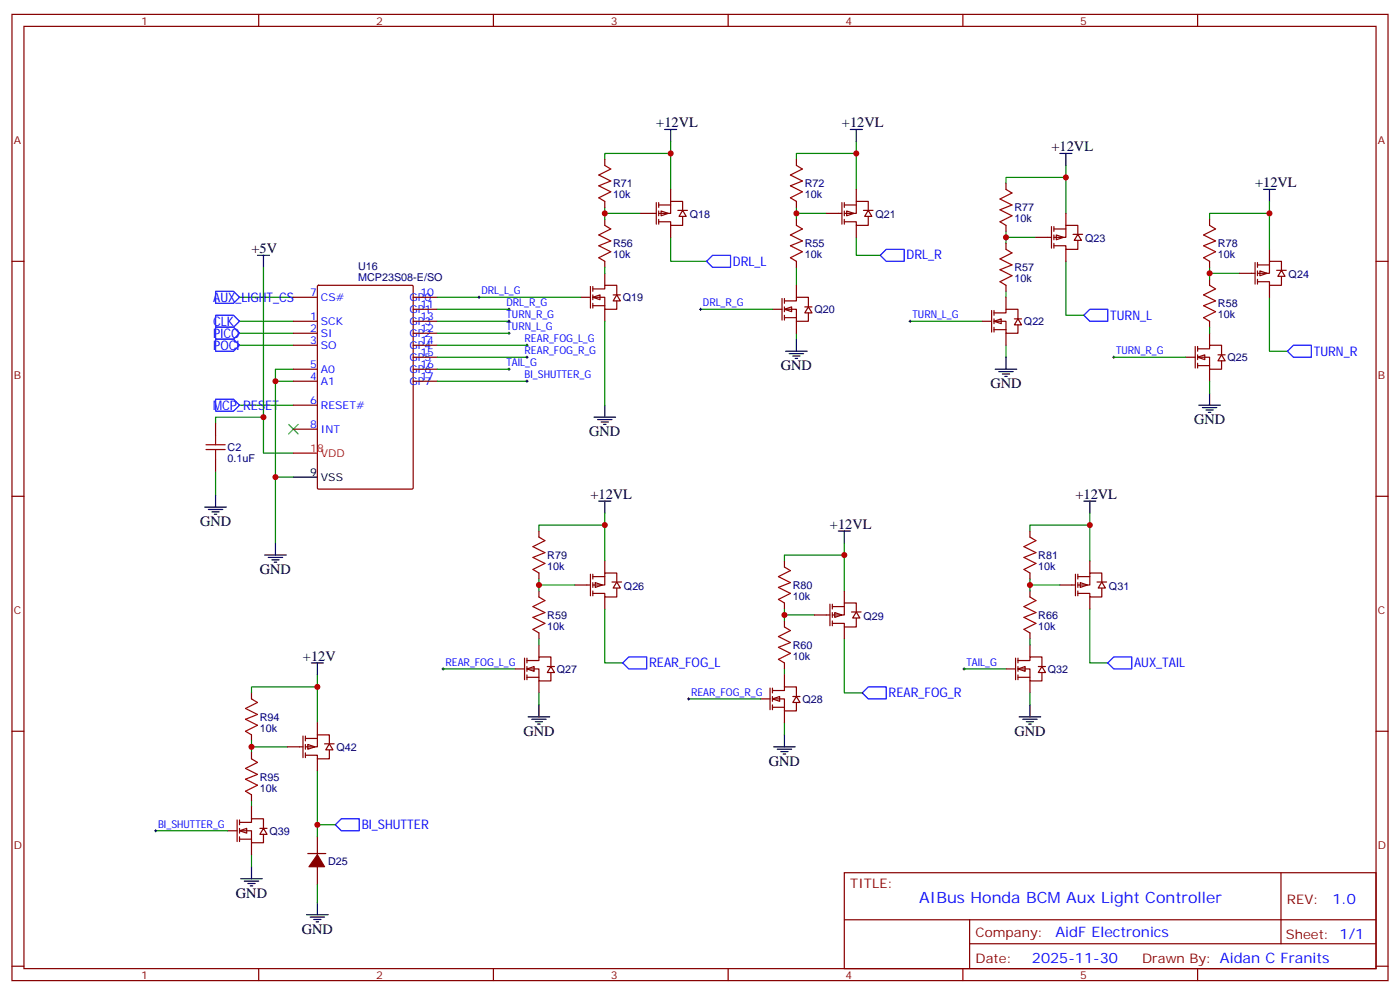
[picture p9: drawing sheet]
<svg xmlns="http://www.w3.org/2000/svg" width="412mm" height="293mm" viewBox="0 0 412 293" stroke-linecap="round" stroke-linejoin="round" font-family="sans-serif">
<g fill="none" stroke="#870000" stroke-width=".35">
<path d="M3.5 4.2h405.4v284.4h-405.4zM7.1 7.8h398.2v277.2h-398.2zM76.2 4.2v3.6M145.3 4.2v3.6M214.5 4.2v3.6M283.6 4.2v3.6M352.8 4.2v3.6M3.5 76.9h3.6M405.3 76.9h3.6M86.4 87.5h7.1M86.4 98.1h7.1M86.4 94.5h7.1"/>
<path d="M93.5 84.1l.3-.1h27.6l.3 .1v59.5l-.2 .3h-27.7l-.3-.2zM121.7 87.5h7.1M121.7 91h7.1M121.7 98.1h7.1M121.7 94.5h7.1M86.4 101.6h7.1M86.4 112.2h7.1M86.4 108.7h7.1M86.4 119.2h7.1M121.7 101.6h7.1M121.7 112.2h7.1M121.7 108.7h7.1"/>
<path d="M121.7 105.1h7.1M63.5 124.5v3.6M63.5 135.1v3.5M86.4 126.3h7.1M3.5 146.1h3.6M405.3 146.1h3.6M3.5 215.2h3.6M405.3 215.2h3.6M248.7 256.8h156.6v28.2h-156.6zM377.3 256.8v20.9M248.7 270.7h156.5M285.6 277.7h119.6"/>
<path d="M285.6 270.7v14.1M3.5 284.3h3.6M76.2 285v3.6M145.3 285v3.6M214.5 285v3.6M283.6 285v3.6M352.8 285v3.6M405.3 284.3h3.6"/>
</g>
<path d="M197.6 41.6v14.1M77.6 78.7v54.6h8.8M70.6 98.1h15.8M70.6 94.5h15.8M70.6 87.5h15.8M70.6 101.6h15.8M70.6 119.2h15.8M81.1 112.2h5.3M86.4 108.7h-5.3v31.7M63.5 138.6v7.1M77.6 122.8h-14.1v1.7M86.4 140.4h-5.3v19.4" fill="none" stroke="#008700" stroke-width=".35"/>
<path d="M63.5 96.3h5.3l1.8 1.8-1.8 1.7h-5.3zM63.5 92.8h5.3l1.8 1.7-1.8 1.8h-5.3zM63.5 99.8h5.3l1.8 1.8-1.8 1.8h-5.3zM63.5 85.7h5.3l1.8 1.8-1.8 1.8h-5.3zM63.5 117.5h5.3l1.8 1.7-1.8 1.8h-5.3z" fill="none" stroke="#00f" stroke-width=".35"/>
<path d="M85 124.9l2.8 2.8M87.8 124.9l-2.8 2.8" fill="none" stroke="#3c3" stroke-width=".35"/>
<g fill="none" stroke="#000" stroke-width=".35">
<path d="M195.8 38.1h3.5M197.6 38.1v3.5M75.8 75.1h3.6M77.6 75.1v3.6M60.3 149.2h6.4M61.4 149.9h4.2M62.4 150.6h2.2M63.1 151.3h.8M63.5 145.7v3.5M81.1 159.8v3.5M86.4 140.4h7.1M78 163.3h6.3"/>
<path d="M79 164h4.3M80.1 164.7h2.1M80.8 165.5h.7"/>
</g>
<path d="M60.7 132.3h5.6M60.7 130.9h5.6M63.5 128.1v2.8M63.5 132.3v2.8" fill="none" stroke="#a10000" stroke-width=".35"/>
<path d="M86.4 133.3h7.1" fill="none" stroke="#f00" stroke-width=".35"/>
<path d="M174.6 87.5l2.1-.7v1.4z" fill="#fff" stroke="#870000" stroke-width=".35"/>
<g fill="none" stroke="#870000" stroke-width=".35">
<path d="M178.2 64.6v1.7M178.2 76.9v1.8M234.6 64.6v1.7M234.6 76.9v1.8M171.1 87.5h2.8M173.9 84.3v6.4M174.6 85h3.6v-1h3.5v2.8M174.6 87.5h3.6v3.5h3.5v-2.5M174.6 90h3.6M174.6 84.3v1.4M174.6 86.8v1.4M174.6 89.3v1.4"/>
<path d="M178.2 80.4v3.6M178.2 91v3.5M180.6 86.8h2.1M181.7 86.8l1 1.7h-2.1z"/>
</g>
<g fill="none" stroke="#008700" stroke-width=".35">
<path d="M197.6 45.2h-19.4v1.7M252.2 45.2h-17.6v1.7M178.2 61v3.6M178.2 78.7v1.7M178.2 62.8h10.5M197.6 69.8v7.1h10.5M234.6 62.8h8.8M234.6 61v3.6M234.6 78.7v5.3M252.2 69.8v5.3h7.1M128.8 87.5h42.3M178.2 94.5v24.7"/>
<path d="M234.6 98.1v1.7"/>
</g>
<path d="M234.6 99.8v3.6M178.2 119.2v3.6M231.4 103.4h6.4M232.5 104.1h4.2M233.5 104.8h2.2M234.2 105.5h.7M175 122.8h6.3M176 123.5h4.3M177.1 124.2h2.1M177.8 124.9h.7" fill="none" stroke="#000" stroke-width=".35"/>
<path d="M178.2 66.3l1.7 1.1-3.5 1.7 3.5 1.8-3.5 1.4 3.5 1.8-3.5 1.7 1.8 1.1M234.6 66.3l1.8 1.1-3.6 1.7 3.6 1.8-3.6 1.4 3.6 1.8-3.6 1.7 1.8 1.1" fill="none" stroke="#a10000" stroke-width=".35"/>
<path d="M208.1 76.9l1.8-1.8h5.3v3.6h-5.3zM259.3 75.1l1.8-1.7h5.2v3.5h-5.2z" fill="none" stroke="#00f" stroke-width=".35"/>
<path d="M140.8 87.5h.7M141.1 87.1v.7" fill="none" stroke="#000" stroke-width=".29"/>
<path d="M231.1 91l2.1-.7v1.4z" fill="#fff" stroke="#870000" stroke-width=".35"/>
<g fill="none" stroke="#870000" stroke-width=".35">
<path d="M296.3 71.6v1.8M227.5 91h2.9M230.4 87.8v6.4M231.1 88.5h3.5v-1h3.5v2.8M231.1 91h3.5v3.5h3.5v-2.4M231.1 93.5h3.5M231.1 87.8v1.5M231.1 90.3v1.4M231.1 92.8v1.4M234.6 84v3.5M234.6 94.5v3.6M237.1 90.3h2.1"/>
<path d="M238.1 90.3l1.1 1.8h-2.1zM296.3 84v1.7"/>
</g>
<path d="M252.2 41.6v14.1M314 52.2h-17.7v1.8M296.3 69.8h8.9M296.3 68.1v3.5M314 76.9v15.9h5.3M296.3 85.7v1.8M296.3 101.6v3.5" fill="none" stroke="#008700" stroke-width=".35"/>
<path d="M250.5 38.1h3.5M252.2 38.1v3.5M293.2 108.7h6.3M294.2 109.4h4.2M295.3 110.1h2.1M296 110.8h.7M296.3 105.1v3.6" fill="none" stroke="#000" stroke-width=".35"/>
<path d="M149.6 91h.7M149.9 90.7v.7" fill="none" stroke="#000" stroke-width=".29"/>
<path d="M319.3 92.8l1.7-1.8h5.3v3.5h-5.3z" fill="none" stroke="#00f" stroke-width=".35"/>
<path d="M296.3 73.4l1.8 1-3.5 1.8 3.5 1.8-3.5 1.4 3.5 1.7-3.5 1.8 1.7 1.1" fill="none" stroke="#a10000" stroke-width=".35"/>
<path d="M292.8 94.5l2.1-.7v1.4z" fill="#fff" stroke="#870000" stroke-width=".35"/>
<path d="M289.3 94.5h2.8M292.1 91.4v6.3M292.8 92.1h3.5v-1.1h3.6v2.8M292.8 94.5h3.5v3.6h3.6v-2.5M292.8 97h3.5M292.8 91.4v1.4M292.8 93.8v1.4M292.8 96.3v1.4M296.3 87.5v3.5M296.3 98.1v3.5M298.8 93.8h2.1M299.9 93.8l1 1.8h-2.1z" fill="none" stroke="#870000" stroke-width=".35"/>
<path d="M314 48.7v14.1" fill="none" stroke="#008700" stroke-width=".35"/>
<path d="M312.2 45.2h3.5M314 45.2v3.5M372.2 55.7h3.5M373.9 55.7v3.6" fill="none" stroke="#000" stroke-width=".35"/>
<path d="M149.6 98.1h.7M149.9 97.7v.7" fill="none" stroke="#000" stroke-width=".29"/>
<path d="M352.8 105.1l2.1-.7v1.4z" fill="#fff" stroke="#870000" stroke-width=".35"/>
<g fill="none" stroke="#870000" stroke-width=".35">
<path d="M193.3 59.6v6.4M194 59.6v1.4M197.6 55.7v3.6M188.7 62.8h4.6M194 60.3h3.6M194 62.1v1.4M194 64.6v1.4M194.7 62.1l2.1 .7-2.1 .7zM197.6 66.3v3.5M201.1 63.5v2.8h-3.5v-1h-3.6M201.1 61.7v-2.4h-3.5v3.5h-3.6M356.3 82.2v1.8"/>
<path d="M356.3 94.5v1.8M356.3 98.1v3.5M349.2 105.1h2.9M352.1 102v6.3M352.8 102.7h3.5v-1.1h3.5v2.8M352.8 105.1h3.5v3.6h3.5v-2.5M352.8 107.6h3.5M352.8 102v1.4M352.8 104.4v1.4M352.8 106.9v1.4M356.3 108.7v3.5M358.8 104.4h2.1"/>
<path d="M359.8 104.4l1.1 1.8h-2.1z"/>
</g>
<path d="M356.3 78.7v3.5M373.9 62.8h-17.6v1.8M128.8 98.1h21.1M128.8 94.5h21.1M128.8 91h21.1M206.4 91h21.1M268.1 94.5h21.2M356.3 96.3v1.8M356.3 80.4h8.8M373.9 87.5v15.9h5.3M328.1 105.1h21.1M356.3 112.2v3.5" fill="none" stroke="#008700" stroke-width=".35"/>
<path d="M353.1 119.2h6.4M354.2 119.9h4.2M356.3 115.7v3.5M355.2 120.7h2.2M356 121.4h.7" fill="none" stroke="#000" stroke-width=".35"/>
<path d="M356.3 84l1.8 1-3.6 1.8 3.6 1.7-3.6 1.5 3.6 1.7-3.6 1.8 1.8 1" fill="none" stroke="#a10000" stroke-width=".35"/>
<path d="M381 101.6h5.3v3.5h-5.3l-1.8-1.7z" fill="none" stroke="#00f" stroke-width=".35"/>
<path d="M149.6 94.5h.7M149.9 94.2v.7M206 91h.7M206.4 90.7v.7M267.8 94.5h.7M268.1 94.2v.7M327.7 105.1h.7M328.1 104.8v.7" fill="none" stroke="#000" stroke-width=".29"/>
<path d="M201.1 61.9l1 1.8h-2.1z" fill="#fff" stroke="#870000" stroke-width=".35"/>
<path d="M248 59.6v6.4M248.7 59.6v1.4M252.2 55.7v3.6M199.7 61.9h2.8M243.4 62.8h4.6M248.7 60.3h3.5M248.7 62.1v1.4M248.7 64.6v1.4M249.4 62.1l2.1 .7-2.1 .7zM252.2 66.3v3.5M255.8 63.5v2.8h-3.6v-1h-3.5M255.8 61.7v-2.4h-3.6v3.5h-3.5" fill="none" stroke="#870000" stroke-width=".35"/>
<path d="M255.8 61.9l1 1.8h-2.1z" fill="#fff" stroke="#870000" stroke-width=".35"/>
<path d="M254.4 61.9h2.8M369.7 77.3v6.3M370.4 78h3.5M370.4 77.3v1.4M370.4 79.7v1.4M371.1 79.7l2.1 .7-2.1 .7zM373.9 73.4v3.5M377.5 79.4v-2.5h-3.6v3.5h-3.5M365.1 80.4h4.6M370.4 82.2v1.4M373.9 84v3.5M377.5 81.1v2.9h-3.6v-1.1h-3.5" fill="none" stroke="#870000" stroke-width=".35"/>
<path d="M377.5 79.6l1 1.7h-2.1z" fill="#fff" stroke="#870000" stroke-width=".35"/>
<path d="M305.2 69.8h4.5M309.7 66.7v6.3M310.4 67.4h3.6M310.4 66.7v1.4M310.4 69.1v1.5M310.4 71.6v1.4M311.1 69.1l2.2 .7-2.2 .8zM314 62.8v3.5M314 73.4v3.5M317.5 70.6v2.8h-3.5v-1.1h-3.6M317.5 68.8v-2.5h-3.5v3.5h-3.6M376.1 79.6h2.8" fill="none" stroke="#870000" stroke-width=".35"/>
<path d="M317.5 69l1.1 1.7h-2.2z" fill="#fff" stroke="#870000" stroke-width=".35"/>
<path d="M316.1 69h2.8M169.3 172.2h4.6M173.9 169v6.3M174.6 169.7h3.6M174.6 169v1.4M174.6 171.4v1.5M174.6 173.9v1.4M175.3 171.4l2.1 .8-2.1 .7zM178.2 165.1v3.5M178.2 175.7v3.5M181.7 172.9v2.8h-3.5v-1.1h-3.6M181.7 171.1v-2.5h-3.5v3.6h-3.6" fill="none" stroke="#870000" stroke-width=".35"/>
<path d="M154.9 101.6h.7M154.9 105.1h.7M155.2 101.2v.8M155.2 104.8v.7" fill="none" stroke="#000" stroke-width=".29"/>
<path d="M128.8 101.6h26.4M128.8 105.1h26.4" fill="none" stroke="#008700" stroke-width=".35"/>
<path d="M181.7 171.3l1 1.7h-2.1z" fill="#fff" stroke="#870000" stroke-width=".35"/>
<path d="M180.3 171.3h2.8" fill="none" stroke="#870000" stroke-width=".35"/>
<path d="M130.2 196.8h.7M130.5 196.5v.7" fill="none" stroke="#000" stroke-width=".29"/>
<path d="M178.2 151v14.1M130.5 196.8h21.2" fill="none" stroke="#008700" stroke-width=".35"/>
<path d="M176.4 147.5h3.5M178.2 147.5v3.5" fill="none" stroke="#000" stroke-width=".35"/>
<path d="M155.2 196.8l2.1-.7v1.5z" fill="#fff" stroke="#870000" stroke-width=".35"/>
<g fill="none" stroke="#870000" stroke-width=".35">
<path d="M158.7 173.9v1.8M151.7 196.8h2.8M154.5 193.7v6.3M155.2 194.4h3.5v-1.1h3.6v2.8M155.2 196.8h3.5v3.6h3.6v-2.5M155.2 199.3h3.5M155.2 193.7v1.4M155.2 196.1v1.5M155.2 198.6v1.4M158.7 186.3v1.7M158.7 189.8v3.5M161.2 196.1h2.1"/>
<path d="M162.3 196.1l1 1.8h-2.1zM231.1 182.7v1.8M231.1 195.1v1.7M158.7 200.4v3.5"/>
</g>
<path d="M178.2 154.5h-19.5v1.8M158.7 170.4v3.5M158.7 172.2h10.6M178.2 179.2v15.9h5.2M231.1 179.2v3.5M248.7 163.3h-17.6v1.8M158.7 188v1.8M231.1 181h8.8M231.1 196.8v1.8M248.7 188v15.9h5.3M158.7 203.9v3.5M231.1 212.7v3.6" fill="none" stroke="#008700" stroke-width=".35"/>
<path d="M155.6 211h6.3M156.6 211.7h4.3M157.7 212.4h2.1M158.4 213.1h.7M158.7 207.4v3.6M227.9 219.8h6.3M231.1 216.3v3.5M229 220.5h4.2M230 221.2h2.1M230.7 221.9h.7" fill="none" stroke="#000" stroke-width=".35"/>
<path d="M158.7 175.7l1.8 1-3.5 1.8 3.5 1.8-3.5 1.4 3.5 1.7-3.5 1.8 1.7 1.1M231.1 184.5l1.7 1.1-3.5 1.7 3.5 1.8-3.5 1.4 3.5 1.8-3.5 1.7 1.8 1.1" fill="none" stroke="#a10000" stroke-width=".35"/>
<path d="M183.4 195.1l1.8-1.8h5.3v3.5h-5.3zM255.8 202.1h5.3v3.6h-5.3l-1.8-1.8z" fill="none" stroke="#00f" stroke-width=".35"/>
<path d="M227.5 205.7l2.2-.7v1.4z" fill="#fff" stroke="#870000" stroke-width=".35"/>
<g fill="none" stroke="#870000" stroke-width=".35">
<path d="M244.5 177.8v6.3M245.2 178.5h3.5M245.2 177.8v1.4M248.7 173.9v3.5M252.2 179.9v-2.5h-3.5v3.6h-3.5M231.1 198.6v3.5M239.9 181h4.6M245.2 180.3v1.4M245.2 182.7v1.4M245.9 180.3l2.1 .7-2.1 .7zM248.7 184.5v3.5M252.2 181.7v2.8h-3.5v-1.1h-3.5"/>
<path d="M224 205.7h2.8M226.8 202.5v6.3M227.5 203.2h3.6v-1.1h3.5v2.9M227.5 205.7h3.6v3.5h3.5v-2.5M227.5 208.1h3.6M227.5 202.5v1.4M227.5 205v1.4M227.5 207.4v1.4M231.1 209.2v3.5M233.5 205h2.2M234.6 205l1.1 1.7h-2.2z"/>
</g>
<path d="M248.7 159.8v14.1M202.8 205.7h21.2" fill="none" stroke="#008700" stroke-width=".35"/>
<path d="M246.9 156.3h3.6M248.7 156.3v3.5" fill="none" stroke="#000" stroke-width=".35"/>
<path d="M202.5 205.7h.7M202.8 205.3v.7" fill="none" stroke="#000" stroke-width=".29"/>
<path d="M252.2 180.1l1.1 1.8h-2.1z" fill="#fff" stroke="#870000" stroke-width=".35"/>
<path d="M312.2 172.2h4.6M316.8 169v6.3M317.5 169.7h3.5M317.5 169v1.4M317.5 171.4v1.5M317.5 173.9v1.4M318.2 171.4l2.1 .8-2.1 .7zM321 165.1v3.5M321 175.7v3.5M324.6 172.9v2.8h-3.6v-1.1h-3.5M324.6 171.1v-2.5h-3.6v3.6h-3.5M250.8 180.1h2.8" fill="none" stroke="#870000" stroke-width=".35"/>
<path d="M373.9 59.3v14.1M128.8 108.7h21.1" fill="none" stroke="#008700" stroke-width=".35"/>
<path d="M149.6 108.7h.7M149.9 108.3v.7" fill="none" stroke="#000" stroke-width=".29"/>
<path d="M324.6 171.3l1 1.7h-2.1z" fill="#fff" stroke="#870000" stroke-width=".35"/>
<path d="M323.1 171.3h2.9" fill="none" stroke="#870000" stroke-width=".35"/>
<path d="M283.6 196.8h.7M284 196.5v.7" fill="none" stroke="#000" stroke-width=".29"/>
<path d="M321 151v14.1M284 196.8h12.3" fill="none" stroke="#008700" stroke-width=".35"/>
<path d="M319.3 147.5h3.5M321 147.5v3.5" fill="none" stroke="#000" stroke-width=".35"/>
<path d="M299.9 196.8l2.1-.7v1.5z" fill="#fff" stroke="#870000" stroke-width=".35"/>
<g fill="none" stroke="#870000" stroke-width=".35">
<path d="M178.2 46.9v1.8M178.2 59.3v1.7M234.6 46.9v1.8M234.6 59.3v1.7M296.3 54v1.7M296.3 66.3v1.8M356.3 64.6v1.7M356.3 76.9v1.8M158.7 156.3v1.7M303.4 156.3v1.7M158.7 168.6v1.8M231.1 165.1v1.8"/>
<path d="M231.1 177.4v1.8M303.4 168.6v1.8M303.4 173.9v1.8M296.3 196.8h2.9M299.2 193.7v6.3M299.9 194.4h3.5v-1.1h3.5v2.8M299.9 196.8h3.5v3.6h3.5v-2.5M299.9 199.3h3.5M299.9 193.7v1.4M299.9 196.1v1.5M299.9 198.6v1.4M303.4 186.3v1.7"/>
<path d="M303.4 189.8v3.5M305.9 196.1h2.1M306.9 196.1l1.1 1.8h-2.1zM74.1 203.9v1.8M74.1 216.3v1.7M303.4 200.4v3.5M74.1 221.5v1.8M74.1 233.9v1.8"/>
</g>
<g fill="none" stroke="#008700" stroke-width=".35">
<path d="M128.8 112.2h26.4M321 154.5h-17.6v1.8M303.4 170.4v3.5M303.4 172.2h8.8M321 179.2v15.9h5.3M303.4 188v1.8M74.1 219.8h10.6M74.1 218v3.5M93.5 202.1h-19.4v1.8M303.4 203.9v3.5M74.1 235.7v1.7M93.5 226.8v15.9h5.3"/>
<path d="M74.1 251.5v3.6"/>
</g>
<path d="M300.2 211h6.4M301.3 211.7h4.2M302.3 212.4h2.1M303 213.1h.7M303.4 207.4v3.6M70.9 258.6h6.4M72 259.3h4.2M73 260h2.1M74.1 255.1v3.5M73.7 260.7h.7" fill="none" stroke="#000" stroke-width=".35"/>
<path d="M178.2 48.7l1.7 1-3.5 1.8 3.5 1.8-3.5 1.4 3.5 1.7-3.5 1.8 1.8 1.1M234.6 48.7l1.8 1-3.6 1.8 3.6 1.8-3.6 1.4 3.6 1.7-3.6 1.8 1.8 1.1M296.3 55.7l1.8 1.1-3.5 1.8 3.5 1.7-3.5 1.4 3.5 1.8-3.5 1.8 1.7 1M356.3 66.3l1.8 1.1-3.6 1.7 3.6 1.8-3.6 1.4 3.6 1.8-3.6 1.7 1.8 1.1M158.7 158l1.8 1.1-3.5 1.8 3.5 1.7-3.5 1.4 3.5 1.8-3.5 1.8 1.7 1M303.4 158l1.8 1.1-3.6 1.8 3.6 1.7-3.6 1.4 3.6 1.8-3.6 1.8 1.8 1M231.1 166.9l1.7 1-3.5 1.8 3.5 1.7-3.5 1.5 3.5 1.7-3.5 1.8 1.8 1M303.4 175.7l1.8 1-3.6 1.8 3.6 1.8-3.6 1.4 3.6 1.7-3.6 1.8 1.8 1.1M74.1 205.7l1.7 1-3.5 1.8 3.5 1.8-3.5 1.4 3.5 1.7-3.5 1.8 1.8 1.1M74.1 223.3l1.7 1.1-3.5 1.7 3.5 1.8-3.5 1.4 3.5 1.8-3.5 1.7 1.8 1.1" fill="none" stroke="#a10000" stroke-width=".35"/>
<path d="M326.3 195.1l1.8-1.8h5.3v3.5h-5.3zM98.8 242.7l1.7-1.8h5.3v3.6h-5.3z" fill="none" stroke="#00f" stroke-width=".35"/>
<path d="M154.9 112.2h.7M155.2 111.8v.7" fill="none" stroke="#000" stroke-width=".29"/>
<path d="M70.6 244.5l2.1-.7v1.4z" fill="#fff" stroke="#870000" stroke-width=".35"/>
<g fill="none" stroke="#870000" stroke-width=".35">
<path d="M84.7 219.8h4.6M89.3 216.6v6.4M90 217.3h3.5M90 216.6v1.4M90 219.1v1.4M90.7 219.1l2.1 .7-2.1 .7zM93.5 212.7v3.6M97 218.7v-2.4h-3.5v3.5h-3.5M74.1 237.4v3.5M90 221.5v1.5M93.5 223.3v3.5M97 220.5v2.8h-3.5v-1.1h-3.5"/>
<path d="M67 244.5h2.8M69.8 241.3v6.3M70.6 242h3.5v-1.1h3.5v2.9M70.6 244.5h3.5v3.5h3.5v-2.5M70.6 246.9h3.5M70.6 241.3v1.4M70.6 243.8v1.4M70.6 246.2v1.4M74.1 248v3.5M76.6 243.8h2.1M77.6 243.8l1.1 1.7h-2.1z"/>
</g>
<path d="M93.5 198.6v14.1M45.9 244.5h21.1" fill="none" stroke="#008700" stroke-width=".35"/>
<path d="M91.7 195.1h3.5M93.5 195.1v3.5" fill="none" stroke="#000" stroke-width=".35"/>
<path d="M45.5 244.5h.7M45.9 244.1v.7" fill="none" stroke="#000" stroke-width=".29"/>
<path d="M97 218.9l1.1 1.8h-2.1z" fill="#fff" stroke="#870000" stroke-width=".35"/>
<path d="M95.6 218.9h2.8M90.7 251.2h5.3M93.5 246.2v5.3M93.5 255.1v5.2" fill="none" stroke="#870000" stroke-width=".35"/>
<path d="M93.5 251.5l2.1 3.6h-4.6z" fill="#870000" stroke="#870000" stroke-width=".35"/>
<path d="M93.5 242.7v3.5M93.5 260.3v5.3" fill="none" stroke="#008700" stroke-width=".35"/>
<path d="M90.3 269.2h6.4M91.4 269.9h4.2M92.4 270.6h2.1M93.1 271.3h.7M93.5 265.6v3.6" fill="none" stroke="#000" stroke-width=".35"/>
<g fill="#c00">
<circle cx="77.6" cy="122.8" r=".88"/>
<circle cx="81.1" cy="112.2" r=".88"/>
<circle cx="81.1" cy="140.4" r=".88"/>
<circle cx="197.6" cy="45.2" r=".88"/>
<circle cx="178.2" cy="62.8" r=".88"/>
<circle cx="234.6" cy="62.8" r=".88"/>
<circle cx="252.2" cy="45.2" r=".88"/>
<circle cx="296.3" cy="69.8" r=".88"/>
<circle cx="314" cy="52.2" r=".88"/>
<circle cx="356.3" cy="80.4" r=".88"/>
<circle cx="178.2" cy="154.5" r=".88"/>
<circle cx="158.8" cy="172.2" r=".88"/>
<circle cx="231.1" cy="181" r=".88"/>
<circle cx="248.7" cy="163.3" r=".88"/>
<circle cx="373.9" cy="62.8" r=".88"/>
<circle cx="321" cy="154.5" r=".88"/>
<circle cx="303.4" cy="172.2" r=".88"/>
<circle cx="74.1" cy="219.8" r=".88"/>
<circle cx="93.5" cy="202.1" r=".88"/>
<circle cx="93.5" cy="242.7" r=".88"/>
</g>
<text font-size="4.6" fill="#00f" x="270.8" y="265.8">AIBus Honda BCM Aux Light Controller</text>
<g font-size="4.2">
<text x="193.3" y="37.4">+12VL</text>
<text x="248" y="37.4">+12VL</text>
<text x="309.7" y="44.5">+12VL</text>
<text x="369.7" y="55">+12VL</text>
<text x="74.1" y="74.4">+5V</text>
<text x="230" y="109">GND</text>
<text x="291.7" y="114.3">GND</text>
<text x="351.7" y="124.9">GND</text>
<text x="173.6" y="128.4">GND</text>
<text x="173.9" y="146.8">+12VL</text>
<text x="316.8" y="146.8">+12VL</text>
<text x="58.9" y="154.9">GND</text>
<text x="244.5" y="155.6">+12VL</text>
<text x="76.6" y="169">GND</text>
<text x="89.3" y="194.4">+12V</text>
<text x="154.2" y="216.6">GND</text>
<text x="298.8" y="216.6">GND</text>
<text x="226.5" y="225.4">GND</text>
<text x="69.5" y="264.2">GND</text>
<text x="88.9" y="274.8">GND</text>
</g>
<g font-size="4.2" fill="#00f">
<text x="392.5" y="266.1">1.0</text>
<text x="310.9" y="275.6">AidF Electronics</text>
<text x="304" y="283.4">2025-11-30</text>
</g>
<g font-size="3.9" fill="#00f">
<text x="267.1" y="76.3">DRL_R</text>
<text x="215.9" y="78.2">DRL_L</text>
<text x="62.8" y="88.8">AUX_LIGHT_CS</text>
<text x="62.8" y="95.9">CLK</text>
<text x="327" y="94.1">TURN_L</text>
<text x="62.8" y="99.4">PICO</text>
<text x="62.8" y="102.9">POCI</text>
<text x="387" y="104.7">TURN_R</text>
<text x="62.8" y="120.6">MCP_RESET</text>
<text x="191.2" y="196.4">REAR_FOG_L</text>
<text x="334.1" y="196.2">AUX_TAIL</text>
<text x="261.8" y="205">REAR_FOG_R</text>
<text x="106.5" y="244">BI_SHUTTER</text>
</g>
<g font-size="3.9" fill="#800">
<text x="250.5" y="261.4">TITLE:</text>
<text x="379.1" y="266.1">REV:</text>
<text x="287.4" y="275.6">Company:</text>
<text x="378.7" y="276.2">Sheet: 1/1</text>
<text x="287.4" y="283.3">Date:</text>
<text x="336.4" y="283.4">Drawn By: Aidan C Franits</text>
</g>
<g font-size="3.2" fill="#800">
<text x="41.6" y="7.2">1</text>
<text x="110.8" y="7.2">2</text>
<text x="179.9" y="7.2">3</text>
<text x="249.1" y="7.2">4</text>
<text x="318.2" y="7.2">5</text>
<text x="4.1" y="42.3">A</text>
<text x="405.9" y="42.3">A</text>
<text x="4.1" y="111.5">B</text>
<text x="405.9" y="111.5">B</text>
<text x="4.1" y="180.6">C</text>
<text x="405.9" y="180.6">C</text>
<text x="4.1" y="249.8">D</text>
<text x="405.9" y="249.8">D</text>
<text x="41.6" y="288">1</text>
<text x="110.8" y="288">2</text>
<text x="179.9" y="288">3</text>
<text x="249.1" y="288">4</text>
<text x="318.2" y="288">5</text>
</g>
<g font-size="3.2" fill="#000080">
<text x="180.6" y="58.3">10k</text>
<text x="180.6" y="55.1">R71</text>
<text x="237.1" y="58.3">10k</text>
<text x="237.1" y="55.1">R72</text>
<text x="203.2" y="64.1">Q18</text>
<text x="257.9" y="64.1">Q21</text>
<text x="298.8" y="65.4">10k</text>
<text x="298.8" y="62.1">R77</text>
<text x="319.6" y="71.2">Q23</text>
<text x="180.6" y="76">10k</text>
<text x="180.6" y="72.7">R56</text>
<text x="237.1" y="76">10k</text>
<text x="237.1" y="72.7">R55</text>
<text x="358.8" y="76">10k</text>
<text x="358.8" y="72.7">R78</text>
<text x="105.5" y="82.7">MCP23S08-E/SO</text>
<text x="105.5" y="79.6">U16</text>
<text x="298.8" y="83">10k</text>
<text x="298.8" y="79.8">R57</text>
<text x="379.6" y="81.8">Q24</text>
<text x="183.4" y="88.7">Q19</text>
<text x="239.9" y="92.3">Q20</text>
<text x="301.6" y="95.8">Q22</text>
<text x="358.8" y="93.6">10k</text>
<text x="358.8" y="90.4">R58</text>
<text x="361.6" y="106.4">Q25</text>
<text x="67" y="135.9">0.1uF</text>
<text x="67" y="132.7">C2</text>
<text x="161.2" y="167.7">10k</text>
<text x="161.2" y="164.4">R79</text>
<text x="305.9" y="167.7">10k</text>
<text x="305.9" y="164.4">R81</text>
<text x="183.8" y="173.5">Q26</text>
<text x="233.5" y="173.3">R80</text>
<text x="326.7" y="173.5">Q31</text>
<text x="233.5" y="176.5">10k</text>
<text x="161.2" y="185.3">10k</text>
<text x="161.2" y="182.1">R59</text>
<text x="254.4" y="182.3">Q29</text>
<text x="305.9" y="185.3">10k</text>
<text x="305.9" y="182.1">R66</text>
<text x="233.5" y="190.9">R60</text>
<text x="233.5" y="194.2">10k</text>
<text x="164" y="198.1">Q27</text>
<text x="308.7" y="198.1">Q32</text>
<text x="236.4" y="206.9">Q28</text>
<text x="76.6" y="215.3">10k</text>
<text x="76.6" y="212.1">R94</text>
<text x="99.1" y="221.1">Q42</text>
<text x="76.6" y="233">10k</text>
<text x="76.6" y="229.7">R95</text>
<text x="79.4" y="245.7">Q39</text>
<text x="96.7" y="254.5">D25</text>
</g>
<g font-size="3.2" fill="#00f">
<text x="91.4" y="87.1">7</text>
<text x="94.5" y="88.5">CS#</text>
<text x="120.6" y="88.5">GP0</text>
<text x="123.8" y="87.1">10</text>
<text x="141.8" y="86.6">DRL_L_G</text>
<text x="91.4" y="94.2">1</text>
<text x="94.5" y="95.6">SCK</text>
<text x="120.6" y="92.1">GP1</text>
<text x="120.6" y="95.6">GP3</text>
<text x="123.8" y="90.7">11</text>
<text x="123.8" y="94.2">13</text>
<text x="149.2" y="90.1">DRL_R_G</text>
<text x="149.2" y="93.7">TURN_R_G</text>
<text x="207.1" y="90.1">DRL_R_G</text>
<text x="268.8" y="93.7">TURN_L_G</text>
<text x="91.4" y="101.2">3</text>
<text x="91.4" y="97.7">2</text>
<text x="94.5" y="99.1">SI</text>
<text x="120.6" y="99.1">GP2</text>
<text x="123.8" y="97.7">12</text>
<text x="123.8" y="101.2">14</text>
<text x="149.2" y="97.2">TURN_L_G</text>
<text x="154.5" y="100.7">REAR_FOG_L_G</text>
<text x="94.5" y="102.7">SO</text>
<text x="120.6" y="102.7">GP4</text>
<text x="120.6" y="106.2">GP5</text>
<text x="123.8" y="104.8">15</text>
<text x="149.2" y="107.8">TAIL_G</text>
<text x="154.5" y="104.2">REAR_FOG_R_G</text>
<text x="328.8" y="104.2">TURN_R_G</text>
<text x="91.4" y="111.8">4</text>
<text x="91.4" y="108.3">5</text>
<text x="94.5" y="113.2">A1</text>
<text x="94.5" y="109.7">A0</text>
<text x="120.6" y="109.7">GP6</text>
<text x="120.6" y="113.2">GP7</text>
<text x="123.8" y="108.3">16</text>
<text x="123.8" y="111.8">17</text>
<text x="154.5" y="111.3">BI_SHUTTER_G</text>
<text x="91.4" y="118.9">6</text>
<text x="91.4" y="125.9">8</text>
<text x="94.5" y="120.3">RESET#</text>
<text x="94.5" y="127.4">INT</text>
<text x="131.2" y="196">REAR_FOG_L_G</text>
<text x="284.7" y="196">TAIL_G</text>
<text x="203.6" y="204.8">REAR_FOG_R_G</text>
<text x="46.6" y="243.6">BI_SHUTTER_G</text>
</g>
<g font-size="3.2" fill="#f00">
<text x="91.4" y="133">18</text>
<text x="94.5" y="134.4">VDD</text>
</g>
<g font-size="3.2">
<text x="91.4" y="140.1">9</text>
<text x="94.5" y="141.5">VSS</text>
</g>
</svg>
